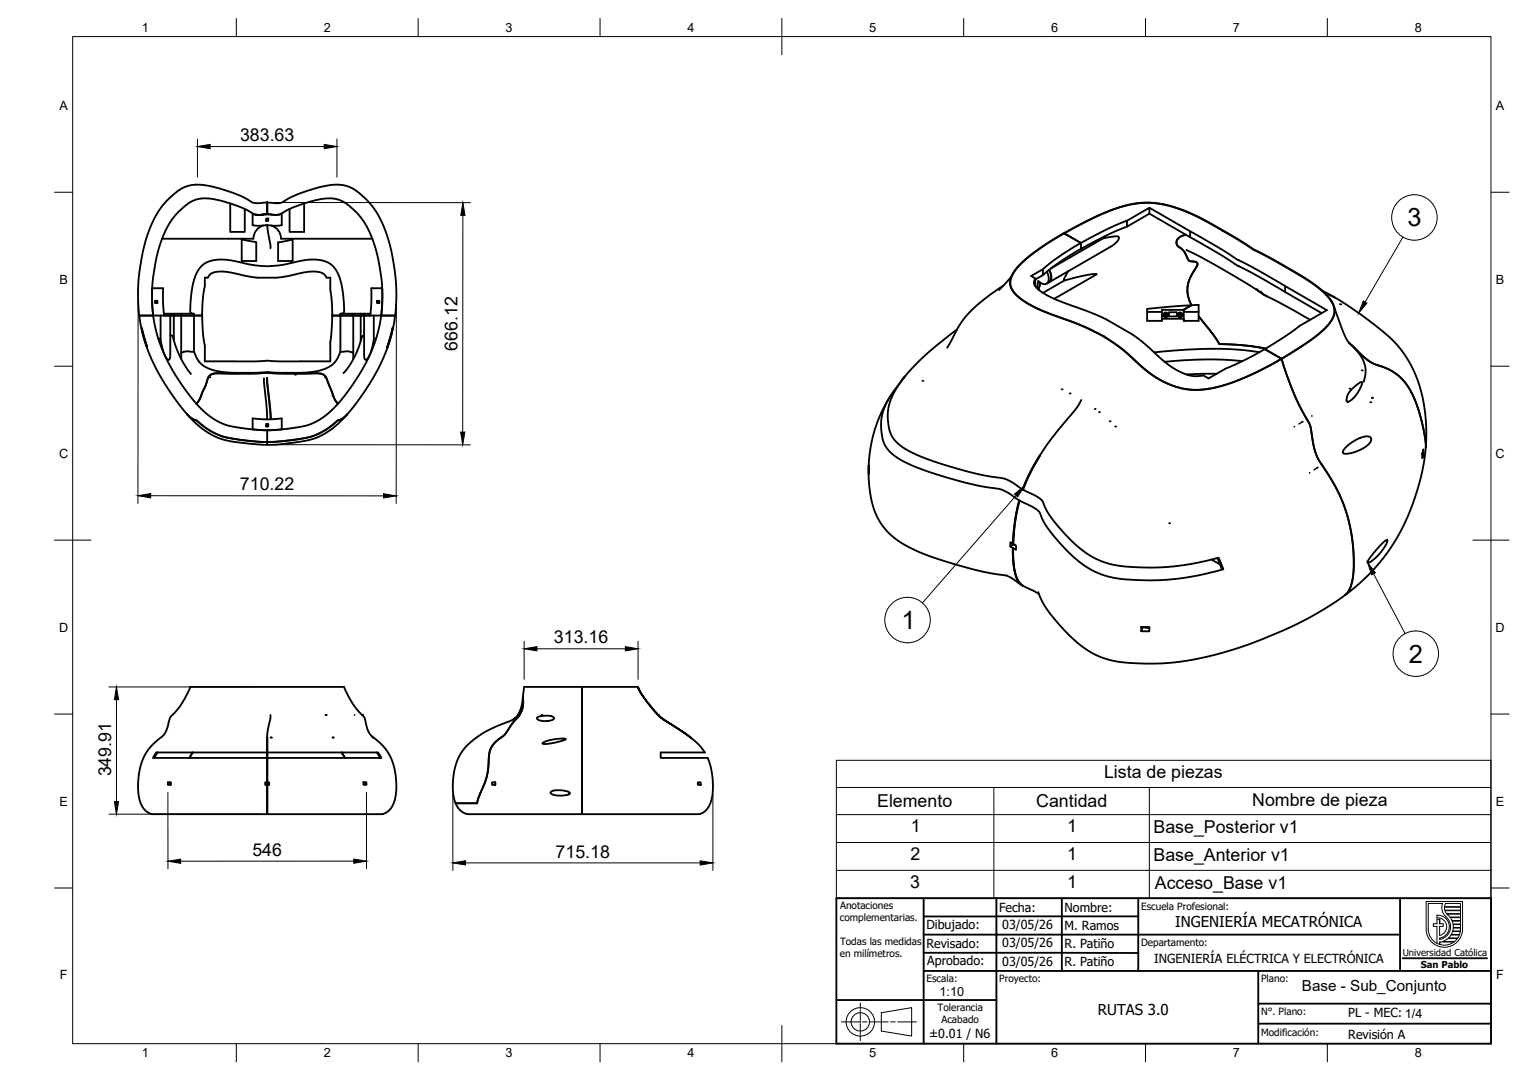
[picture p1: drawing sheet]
<svg xmlns="http://www.w3.org/2000/svg" width="420mm" height="297mm" viewBox="0 0 420 297" stroke-linecap="round" stroke-linejoin="round" font-family="sans-serif">
<!-- layer: Visible -->
<g fill="none" stroke="#000" stroke-width=".51">
<path d="M63.3 56v7.8h4v-6.3M69.5 58.7l1.4 .4 2.5-.2-2.6 .2zM73.4 55.7v3.2M73.4 58.9h.1M73.4 55.7l2.6 .2 1.3-.1 2.7-1.6 3.2-1.3 4.7-1.4 3.9-.7 2.2 .1 2.2 .6 1.7 .9 1.4 1.1 2.6 2.6 2 2.9 1.6 3.3 1.7 4.9 1.1 5.8 .6 4.9v5.4l-.3 3.5M73.4 55.7l-2.2 .2-1.6-.1-2.9-1.7-3-1.2-5.2-1.5-3.4-.6-2.2 .1-2 .5-1.9 1-1.9 1.6-2.4 2.5-1.9 2.9-1.6 3.3-1.3 4-1.1 4.9-.7 5.8-.1 4.5 .3 4.9M73.5 55.7v3.2zM73.5 58.9h.1M73.5 58.9l3.3 .1 2.4-1.4 2.7-1.1 4.4-1.3 3-.6h2.1l1.7 .3 1.3 .6 1.5 1 2.7 2.5 1.6 2.1 1.4 2.7 1.7 4.4 .9 4.2 .8 5.1 .1 4.8-.3 4.5h3.8M73.5 58.9l2.6 .2 1.4-.4v3.2l-1.5 .2-6.5-.2v-3.2l-.3-.2-1.5-.9-2.7-1.1-6.1-1.7-2.1-.2-2.4 .2-2.2 .9-1.8 1.4-2.1 1.9-1.8 2.5-1.7 3.5-1.1 3.2-1.1 4.8-.8 6.3h3.1l-.1 4 .3 3.5h-3l-.3-3.1v-4.4v3.8l.3 3.3a.43 .43 0 0 1-.2 .5 .43 .43 0 0 1-.5-.1h-3.1M83.6 56v7.8h-4v-6.3M316.1 57.1l11.2 6.5v1.6l-11.2-6.4"/>
<path d="M44.6 65.7h25.1M66.5 65.9l4 .7v5.2h-4zM72.4 62a3.8 3.8 0 0 0-2.7 3.7M73.2 60.1h.6v.7h-.6zM73.5 61.9l.9 6.4M74.6 62a3.8 3.8 0 0 1 2.7 3.7h25.1M76.5 66.7l4-.8v5.9h-4zM102.1 79.3h3v3.8l-.3 3.7h-3l.3-3.5zM275.9 78.5l-5.4 3.9-4.5 4.1-2.2 3-3.3 6.1M278.1 76.1l-3.4 3.6M284.7 76.9l2.1-1.2v-1.7l-3.3 1.9 1.2 .7-.2 1.9M286 77.8l-.4 1.9"/>
<path d="M286.8 74l4.3-3.4 6.1-3.8-4.6-2.6-7 4.4-4.5 3.6-2.2 2.5-.9 1.8-.2 1.1 .1 1 .7 1.4 2.2 2.3 3.4 2 4.4 1.9 8.6 3.2 6.4 3.1 5.2 3.6 5 4.6 2.8 2.2 3.2 2 2.5 1.1 2.8 .8 3.2 .4 3.2-.2 3.2-.5 2.9-.9 4.5-1.7 4.5-2.1 5.8-3.1-4.6-2.7-6.1 3.3-4.7 2.1-4.7 2.7-1.4-.8-2.3 .2-2.3-.5-2.6-1.1-2.7-1.8-6.3-5.6-2.9-2.2-7.6-4.5-4.6-2-8.6-3.1-3.9-2-1.4-.9-1.1-1.2-.3-1 .4-1M287.8 74.7l.5 1.2a1.48 1.48 0 0 1-1.4 2.2l-1.4-.8-.4 1.9M288.5 74.2l.5 1.2a2.03 2.03 0 0 1-.5 2.2M293.8 74.6l-1.1 2-.2 .5h.2M303.2 65.6l-14.2 8.2M303.9 64.9l-.7 .7 4-.6 .4 .1 .1 .5-.9 1.2-1.5 1.1-17.5 10.1M309.9 62.3l-5 2.1-7.7 4.1v-1.7v1.7l-6.1 3.7-4.3 3.5M309.9 60.7l-5 2.1-7.7 4-4.6-2.6 10.2-5.2 3.4-1.4 3.6-1.1 3.3-.6 2.6-.1 3 .3 3.8 .8 4 1.5 4.8 2.3 9.4 5.4 3.9 2.6 4.8 2.4 6.2 3.5 5.4 3.4 3.3 2.7 2 2.6 .6 2.2-.5 2.1-1.8 2.4-3.7 3.2-8.5 5.5-5.8 3.2-5.6 2.5-5 1.7-4.8 1-4.1 .1-3.5-.7-4.7-2-3.6-2.4-6.8-6.1-5-3.4-5.7-2.9-10.3-3.8-3.8-1.8-3.4-2.2-1.9-2-.7-2 .2-1.4 .4-1 1.9-2.5 3.8-3.3 5.1-3.5 6.4-3.7 6.4-3.2 5.6-2.2 3.1-.9 3.1-.4 2.9-.1 2.8 .4 3.1 .7 2.9 1 4 1.8 3.9 2 7.4 4.3 4.1 2.7 5.3 2.8 10.1 6 4.1 3.1 1.4 1.7 .9 1.4 .4 1.4-.1 1.6-.8 1.6-1.1 1.4-4.3 3.8-8.3 5.3 1.6 4.9 1.9 5 1.5 3.1 2.8 5.1 1.3 7.2 .7 1.7 1.2 2.1M309.9 60.7l6.2-3.6v1.7l-6.2 3.5zM326.2 68.8l7.6 3.9 12.6 7.5M327.3 63.6l7.6 4.4 5.2 3.3 5.7 3 7.6 4.4M327.3 65.2l7.9 4.6 4.9 3.1 4.5 2.4 8.8 5"/>
<path d="M345.6 79.5l.8 .7M363.7 80l3.4 1.8M38.3 86.8h3.8l1.3 5.9 1 2.8 1.7 4 2 3.5 2.9 4.3 3 3.7 2 2.1 3.1 2.4 3.5 1.5 4.7 .9 6.2 .4M38.3 86.8l.4 2.8 .9 3.7 2.4 6.3 2 3.8 2.3 3.7 2.7 3.9 2.5 2.9M38.9 90.1l1.5 5.4-1-3zM42.6 82.7h.7v.6h-.7zM44.2 86.8v6.5M45.1 86.3h8.2v.5h2.3l.2-5.2 .5-2.9v-2.3h.8l.5-.8 .8-.6 1.9-.3 2.5 .1 5.3 1.2 2.9 .4 5.9-.1 8.7-1.6 2.5 .2 1 .5 .7 1h1v3.3l.4 3.2 .2 3.9h2.2v-.5h8.3M45.1 86.8h2.7M46.8 86.3v11.5l-.3 1.1h-.5l-.6-1-.7-2-.5-2.6-.7-.2M46.8 92.3l.3-.1 .4 .4 1 3.2 1.1 2.5 1.5 2.7 1.4 1.8M47.8 86.3v.5h2"/>
<path d="M49.8 86.8h3.5M49.8 86.8h-2v6.8M49.8 86.3v12.4M53.1 86.3l-.5-.2-.3-.4 .1-2.6 .6-4.6 1.1-3.4 1.1-1.7 1.3-1.1 1.7-.6 2.2-.3 3.3 .2 6 1.3 3.6 .3 4.1-.3 5.4-1.2 2.4-.3 2.5 .1 2.3 .6 1.3 .9 .9 1 .9 1.7 .6 1.8 .6 3.4 .3 4.3v.7l-.8 .4M53.3 86.8h2.3l.2 5.2 .5 3v4.4h13.6l3.5-.2 3.7 .2h13.7v-5.4l.6-7.2h2.2v9.8l-.8 2-1.4 1.7-2 1.1-3 .8-3.9 .3-9-.2-9.1 .2-5.2-.6-2.2-.7-1.4-.9-1.1-1.1-.9-1.8-.3-.8zM53.4 96.7l-2.2-.1-1.4 .4M93.6 96.7l2.1-.1 1.4 .5M97.1 86.3v12.5M99.2 86.3v.5h2.6h-8.2h5.6v7M100.1 92.3l-.3 .1-.3 .4-1.1 3.3-1.5 3.1-1.3 2-1.2 1.4M100.1 86.3v11.5l.3 1.1h.4l.7-1 .8-2.2 .5-2.4 .6-.2M102.8 86.8v6.5"/>
<path d="M103.7 82.7h.6v.6h-.6zM108 90.1l-.5 2.5-1 2.9zM108.6 86.8h-3.8l-1.2 5.9-1 2.8-1.8 4-2 3.5-2.9 4.3-2.9 3.7-2.1 2.1-3.1 2.4-3.3 1.5-4.9 .9-5.5 .4a.49 .49 0 0 0-.6 .1 .49 .49 0 0 0 0 .6v1.9a.53 .53 0 0 0 .1 .7 .53 .53 0 0 0 .7 0l6.4-.6 4.8-.9 3.2-1.3 2.6-1.8a5.3 5.3 0 0 1 2.6-1.7l1.6-1.4M108.6 86.8l-1.2 6.1-1 3.2-1.5 3.5-2 3.8-2.3 3.7-2.7 3.9-2.4 2.9M263.2 90.6l-8.7 7-3.4 3.4-2.7 3.1M286.8 80.5l5.9-3.4 6.2-1.5 2.6-.2-11.6 6.8M315.4 85.8v-.8l12.2-1-2.2 1.2h-5.9v3.1h-4.1v-2.5h4.1M319.5 87.7h6M320 86.4a.61 .61 0 0 1 .6-.5 .61 .61 0 0 1 .6 .5M320 86.5v.3M320.4 86.7h.3v.2h-.3zM321.2 86.5v.3"/>
<path d="M321.4 85.9h2.2v1.1h-2.2zM323.8 86.5v.3M323.9 86.4a.61 .61 0 0 1 .6-.5 .61 .61 0 0 1 .6 .5M324.3 86.7h.3v.2h-.3zM325.1 86.5v.3M325.5 85.8l-.1-.6 .1 .3-.1-.3 2.2-1.2-.9-2.5-.2-2.6 .7-2.5 2.1-3.7-.3-.6-2.1-.4-1.4-2.6-1.5-1.3-.4-.7-.1-.7 .4-.7 .8-.7 1.4-.4-2 .8-.5 .7-.1 .9 .3 .6 1.9 1.8 1.2 2.3 1.9 .3 .5 .5-.2 .7-2.2 4-.4 2.9 .5 2.4 .6 1.5 2-.2v4.5h-4l-.1-.3M325.5 88l.1 .3zM329.6 87l5.2 6.9a1.16 1.16 0 0 0 1.7 .8l6.2 .3 5.3 .9-5.3-.9-6.2-.3a1.32 1.32 0 0 1-1.8-1.1zM329.6 85.8h-4.1v2.2M341.6 99.3l-4.8-.4h-5.3l-11.3 .6M346.3 96.9l-6.4-.8-7.5-.2-7.8 .4-7.2 .6M346.4 80.2l1.2 .9"/>
<path d="M346.6 80.2l.7 .7M346.8 80.3l.8 .8M347.6 81.1l6.3 3.2 6.4 3.7M353.4 80.3v-1.6l11.4 6.6-7.5 4.4-4.4 3.1-5.1 3.2 4.6 2.7 1.6 4.9 1.9 5 1.5 3.1 2.8 5.1 1.3 7.2 .7 1.7 1.2 2.1M353.4 80.3l10 5.8M364.4 80.7l2 .8 2.6 1.5 5.1 3.5 4.3 3.2 4.7 4 3.3 4.1 1.5 2.4 1.4 3.1 1.2 3.2 .7 2.9 .9 6.9-.1 6.7M366.9 84.5l2.7 7.5 1.5 2.5M368.5 83.7h.1M371 94.3l5.5 5.1 1.3 .7 2.8 .9 2.1 1 2.4 1.8 1.7 1.9 1.7 3.1 1.6 4 1.1 4.1 .8 4.8-.8-4.8-1.1-4.1-1.6-4-1.7-3.1-1.7-1.9-2.4-1.8-2.1-1-2.8-.9-1.3-.7zM371.5 94.8l2.5 2.8 1.1 2.3 .4 2.6-.5 2.5M51.5 113.9l1.8 1.5a3.6 3.6 0 0 1 2.2 1.4l2.7 1.9 3 1.3 6.4 1.2 5.9 .4v.7M51.5 113.9l2.1 2.3 2.3 1.9 1.9 1.3 2.5 1.1 4 1 8.8 .9 2.7-.1 4.9-.5 3.8-.7 2-.5 2.1-.9 2.4-1.6 2.4-1.9 2.1-2.3"/>
<path d="M51.5 113.9l1.8 1.5a3.6 3.6 0 0 1 2.2 1.4l2.7 1.9 3.2 1.4 5.5 1 5.9 .5 6.8-.5 5.9-1 3.2-1.3 2.6-1.8a5.3 5.3 0 0 1 2.6-1.7l1.6-1.4M57.7 103.3l-.5 .6-.7 2.3-1.6 3.6-.9 1.2 .9-1.2 1.6-3.6 .7-2.3 .7-.8 1.7-.4h8.9h-8.9l-1.2 .2zM68.5 102.7l5.1-.2 4.2 .2h9.3l1.4 .1 .6 .4 .5 .5 2.2 5.6 1.1 1.7-1.1-1.7-2.2-5.6-.5-.5-.6-.4-1.4-.1h-9.3l-4.2-.2zM69.5 115.1l3.4 .2 4.6-.2v3l-3 .2-5-.2zM72.6 104l.9 11.3M73.2 116.6h.6v.7h-.6zM73.4 103.9l1 11.4M73.5 103.9l1 11.4M73.5 116.6v.7zM245 108.7l-2.5 4.4-1.6 3.9-1.2 4.2-.7 5.3-.1 5.2 .5 5 1.1 4 1.7 3.2 1.8 2.3 2.5 2.2 2.4 1.6 4 1.9 5 1.8 8.7 2.6 4.8 1.2 5.4 .8 1.4 .7 2.8 2M247.4 105.4l-2.4 3.2-1.2 2.1-.9 2.3-.5 2.1-.1 2.8 .5 3.1 .7 1.7 1.4 1.8 3.5 2.4 4.9 2.1 6.4 2.1 5.5 1.6 4.8 1.1 5.1 .8 2.2 1 3 2.1M247.6 105.1l1.2-1.5-1.9 2.6-1.6 2.8-.8 2.4-.4 2.3 .2 3.1 .5 2.2 .8 1.5 1.4 1.5 1.4 1.2 2.1 1.2 4.7 2 11.3 3.4 4.1 1 5.6 .8 2 1 3 2"/>
<path d="M297.3 110l-1.8 2.9-5 6-3.4 4.6-3.5 5.8-2.4 5.4M334.5 102.8l-8.3 .2M355.9 117.3h.1M357.2 116.6h.1M357.5 116.4h.1M357.9 116.1h.1M358.2 116h.1M360.7 114.4h.1M371.6 107.1l2.1-1.7 .8-.3-.4 1.5-1.1 1.9-1.3 1.4-1.2 .6-.3-.5 .4-1.4zM238.8 129.1l.1-1.2v2.5v-1.3M280.2 137.6l-1.1 5.6-.6 6.4M280.4 137.7l-1.2 5.2-.6 6.7"/>
<path d="M281.2 134.6l.1 .1M285.9 125.2l-2.6 4.6-2.1 4.8M286 125.3l-2.9 5.1-1.8 4.3 3.5 1.7 1.6 1.1 1.7 3.4 3 4 4.2 4.5 4.1 3.2 3.2 1.7 3.2 1 3.8 .5 5.3 .3 4.8-.1 5.1-.5 5.2-.9 5.1-1.2 1.3 3.2-8.8 2-8 .9-5 .1-5.2-.3-3.4-.4-2.5-.7-4.3-2-3.5-2.6-3.1-2.9-3.7-4.3-1.7-2.4-1.3-2.9-.4-.6-1.6-1.1-3.5-1.7-1.3 5.9-.5 6M360.1 130.1h.1M361.4 129.2h.1M361.7 129h.1M362.1 128.7h.1M362.3 128.6h.1M363.4 127.8l3.5 5.4 2.3 4.8 1.3 4 1.2 5.2 .6 6.5-.2 4.6-.7 3.1-.6 1.3-1 1M369.8 123.2l1.8-1.4 2.8-1.5 1.7-.3 .6 .2 .3 .4-.1 .9-.7 .8-1 .8-2.1 1-2.2 .6-1.2 .1-.4-.2-.1-.4zM391.1 124.7h.3M391.4 123.6v1.1l-.3 1.3v-1.1z"/>
<path d="M392 121.7v1.3M392 123l-.6 5.3-1.4 5.6-2.5 7.3-2.8 5.8-2.5 4.1-3.7 4.6-4.2 4.3-4.5 3.7M278.5 150.7l.1 4.2 .5 2.9 .8 1.9 1.2 1.3M278.5 150.8l.2 4.4 .4 2.4 .9 2.3 1.3 1.2M278.6 150.8l.1 3.6 .4 3 1 2.5 1.2 1.2M278.8 149.7l-1 .6v-1.2l.9 .6a.85 .85 0 0 1 .7 1.2v.3l-1.6-.9M333.1 153.9l2.4 1.3M334.7 153.5l1.2 2.8 .5 .3M379.8 149.7l1.1-1 .6-.1-.5 1.4-1.5 2.1-2.2 2.1-1.2 .6v-.4l.6-1.1zM281.1 161h.1M281.3 161.1l4.4 2.3M285.5 162.9l1.6 3.5 3.3 4.4 4.2 4.5 4.6 3.7 3.4 1.7 3.1 1 4.6 .6 5.1 .2 6.5-.2 6.6-1 7.6-1.8 6.8-2.1 6.5-2.5 7.9-3.6 6.7-3.7 5.8-3.9"/>
<path d="M313.8 172.4l2.2 .1v1.1h-2.2zM314.2 172.4l1.8 .3M314.2 172.5l-.4 1.1M74.4 196.6l-.9 6.2M97.5 196.6h.1M141.8 197.4l-.9 .6-5 2.1-3 1.5-3.4 2.4-2.3 2.4-1.6 3.1-.9 3.6-.1 4.7 .7 3.1M143.8 191.5v2.8l-1 2.4-1.6 1.9-2.3 3.3-2.9 2.5-1.1 1.5-.4 1.6-.2 3.8-.4 2.3-2.6 6.7a.51 .51 0 0 1-.1 .7 .51 .51 0 0 1-.7-.1h-5.2M143.8 191.5l-.7 3.8-1.4 2.2M143.8 191.5l.3-2.6h15.9v35h-31.5l-1.9-1-1.3-2M147.7 197.4l1-.4 1.9-.2 1.3 .2 .5 .6-1 .5-1.9 .2-1.6-.4zM175.5 188.9h-15.5v35h32.3l1.4-.7 1.4-1.8 .8-2.7 .1-3.9-.5-3.5-.9-2.8h-12.9v-1.5h12.1l-.1-.2-1.3-1.7-2.5-2.3-7.5-4.9-1.2-1-4-4.8-1.1-1.6-.6-1.6 .6 1.6 1.1 1.6 4.1 4.9 8.6 5.8M43.3 207l-.9 1.5"/>
<path d="M46.2 215.2h.8v.7a.55 .55 0 0 1-.7-.1 .55 .55 0 0 1-.1-.6zM46.7 215.2v.7M46.7 215.2v.6M53 207l-.9 1.5M73.4 202.8v21.1M73.5 215.9v8M73.5 202.8v4.2M73.5 207v1.5M73.5 215.2v.7M73.5 215.9h-.6v-.4a.35 .35 0 0 1 .2-.4 .35 .35 0 0 1 .4 .1 .33 .33 0 0 1 .4 0 .33 .33 0 0 1 .1 .3v.4h-.5v8M73.5 202.8v3.5a.46 .46 0 0 0 .1 .6 .46 .46 0 0 0 .5 .1h28.7a1.44 1.44 0 0 1 1.9 1.1l.2 .4h-31.4v6.7M73.5 208.5v6.7"/>
<path d="M73.5 207h-30.5l-.9 1.5h31.4M94 207l.8 1.5M99.9 215.1h.9v.7h-.9zM100.3 215.3v.4M100.4 215.1v.7M103.6 207l.9 1.5M136.2 215.2v.7h-.9v-.7h.9v.7M136.2 215.2h.1M136.2 215.8h.1M149.3 204.3l1.2-.6 2.1-.4 1.6-.2 1.4 .2-1.4 .6-2.8 .6-1.9 .1-.3-.1zM151.5 217.8l1-.4 1.7-.1 1.9 .4 .6 .5-1 .5-2.3 .1-1.5-.3-.5-.3zM191.9 215.2a.54 .54 0 0 1 .7 0 .54 .54 0 0 1 .1 .7h-.8z"/>
<path d="M73.4 223.9h-31.6l-1.5-.7-1.2-1.3-.7-1.8-.4-3.3 .2-3.8 .9-3.6 1-2.3 1-1.4 1.2-1.2 2.4-2 .7-.9 .7-1.5 .7-2.8 2.9-3.3 1.7-2.9 .9-2.2h42.3l1 2.2 1.7 2.9 2.9 3.3 .8 3.2 .5 1.1 3.9 3.7 1.3 1.7 .8 1.5 .7 2 .6 2.5 .2 2.9-.2 2.9-.3 1.3-.7 1.8-.8 .9-1.2 .9-.7 .2h-31.6M73.4 223.9h.1"/>
<circle cx="320.5" cy="86.8" r=".56"/>
<circle cx="324.4" cy="86.8" r=".56"/>
</g>
<g fill="#000">
<circle cx="297.2" cy="68.5" r=".25"/>
<circle cx="347.9" cy="81.3" r=".25"/>
<circle cx="348" cy="81.4" r=".25"/>
<circle cx="368.5" cy="83.7" r=".25"/>
<circle cx="57.6" cy="103.8" r=".25"/>
<circle cx="73.5" cy="118.3" r=".25"/>
<circle cx="81.1" cy="103" r=".25"/>
<circle cx="89.4" cy="103.8" r=".25"/>
<circle cx="91.4" cy="108.9" r=".25"/>
<circle cx="253.6" cy="104.7" r=".25"/>
<circle cx="291.9" cy="107.1" r=".25"/>
<circle cx="294.1" cy="108.2" r=".25"/>
<circle cx="301" cy="112.5" r=".25"/>
<circle cx="302.2" cy="113.4" r=".25"/>
<circle cx="305.1" cy="115.9" r=".25"/>
<circle cx="306.6" cy="117.3" r=".25"/>
<circle cx="371.1" cy="106.9" r=".25"/>
<circle cx="374.5" cy="101.9" r=".25"/>
<circle cx="376.8" cy="110.6" r=".25"/>
<circle cx="377.3" cy="109.4" r=".25"/>
<circle cx="286.5" cy="125.5" r=".25"/>
<circle cx="292.6" cy="131.6" r=".25"/>
<circle cx="364.2" cy="127.2" r=".25"/>
<circle cx="321.5" cy="143.9" r=".25"/>
<circle cx="89.5" cy="196.6" r=".25"/>
<circle cx="99.5" cy="196.6" r=".25"/>
<circle cx="99.6" cy="196.6" r=".25"/>
<circle cx="148.9" cy="196.6" r=".25"/>
<circle cx="181" cy="196.6" r=".25"/>
<circle cx="74.4" cy="202.8" r=".25"/>
<circle cx="74.5" cy="202.8" r=".25"/>
<circle cx="91.5" cy="202.8" r=".25"/>
<circle cx="102.4" cy="202.8" r=".25"/>
</g>
<!-- layer: BORDER -->
<g fill="none" stroke="#000" stroke-width=".27">
<path d="M20 10.1h390v276.9h-390zM65 5.1v5M115 5.1v5M165 5.1v5M215 5.1v10M265 5.1v5M315 5.1v5M365 5.1v5M15 52.9h5M410 52.9h5M15 100.7h5M410 100.7h5"/>
<path d="M15 148.6h10M405 148.6h10M15 196.4h5M410 196.4h5M15 244.2h5M410 244.2h5M65 287v5M115 287v5M165 287v5M215 282.1v9.9M265 287v5M315 287v5"/>
<path d="M365 287v5"/>
</g>
<!-- layer: Title (ISO) -->
<g fill="none" stroke="#000" stroke-width=".51">
<path d="M230 247h180v40h-180zM254 252.1v14.9h20v-9.9h-20M254 252.1h20M254 247v5.1M274 252h39M274 252.1v5h111M274 247v5.1M292 247v20M313 247v20M385 247v20M230 275h44M254 262.1h59"/>
<path d="M254 267v20M346 267h-72v20M385.7 263.6h23.2M410 276h-64v5.5M410 267h-64v9M409.9 281.5h-63.9v5.5"/>
</g>
<circle cx="274" cy="257.1" r=".25" fill="#000"/>
<g fill="none" stroke="#000" stroke-width=".27">
<path d="M236.6 275.9v1.6M236.6 277.7v.5M236.6 278.5v2.1M242.3 278.5l8.4-1.4v7.9l-8.4-1.4zM231.4 281.1h5.1M236.6 280.8v.5M236.6 281.6v2M236.6 283.9v.5M236.6 284.6v1.6M237.2 281.1h1.2M239.1 281.1h5.1M244.9 281.1h1.3"/>
<path d="M246.8 281.1h5.2"/>
<circle cx="236.6" cy="281" r="3.9"/>
<circle cx="236.6" cy="281" r="2.53"/>
</g>
<!-- layer: TITLEBLOCK -->
<g fill="none" stroke="#000" stroke-width=".27">
<path d="M392.2 247.9h10v7.6a5 5 0 0 1-5 5 5 5 0 0 1-5-5zM395.1 252.5v-.8a3.2 3.2 0 0 1 3.4 2.8 3.2 3.2 0 0 1-2.6 3.5M395.1 252.5a2.44 2.44 0 0 1 2.7 2 2.44 2.44 0 0 1-1.9 2.8M395.9 257.3v-2.5h1v-.8h-1v-1.2h-.8v1.2h-1v.8h1v4.7M395.9 259.1v.7M396.7 258.9l1.4-.8h2.7l-.8 .8zM397.2 249.5h4.4v.8h-4.3zM397.2 249.4l.3-.9h4.1v.9h-4.4M397.3 250.5l.5 .8h3.8v-.8h-4.3M397.6 252.2a3.5 3.5 0 0 1 1.2 3.7 3.5 3.5 0 0 1-2.9 2.5v-.4M397.6 252.2l-1-1.4-.1-1.2 .2-1.1h-4v7a4.4 4.4 0 0 0 2.5 4 4.4 4.4 0 0 0 4.6-.4h-3.9M397.9 251.4h3.7v.8h-2.9l-.6-.6"/>
<path d="M398.8 252.4h2.8v.8h-2.3zM399 257.2h2.3l-.4 .8h-2.6zM399.3 253.3l2.3 .1v.8l-2-.1zM399.4 256.2h2.1l-.2 .8h-2.2zM399.6 254.3h2v.8h-2zM401.6 256.1v-.8h-2l-.1 .8h2.1"/>
</g>
<path d="M395.9 252.8v1.2M395.9 258v.4M395.9 259.1v.7M397.9 251.4l.2 .2" fill="none" stroke="#000" stroke-width=".36"/>
<!-- layer: Parts Lists -->
<path d="M230 209.1h180v37.9h-180zM230 216.6h180M273.3 216.6v30.4M316 216.6v30.4M230 224.1h180M230 231.7h180M230 239.4h180" fill="none" stroke="#000" stroke-width=".27"/>
<!-- layer: Balloons -->
<g fill="none" stroke="#000" stroke-width=".27">
<circle cx="388.9" cy="59.8" r="6.3"/>
<circle cx="249.5" cy="170.5" r="6.3"/>
<circle cx="389.3" cy="179.8" r="6.3"/>
</g>
<!-- layer: 0 -->
<path d="M374.9 82.8l1 .6-2.3 2.7zM279 135.9l2.7-2.3-1.9 3.1zM376 154.7l2.2 2.8-1 .6z" fill="#000" stroke="#000" stroke-width=".27"/>
<path d="M385.8 65.2l-10.4 17.9M279.4 136.3l-25.8 29.5M377.7 157.8l8.7 16.5" fill="none" stroke="#000" stroke-width=".27"/>
<!-- layer: FD_Dimensions -->
<g fill="none" stroke="#000" stroke-width=".27">
<path d="M54.3 38.2v10.5M92.6 38.2v10.5M57.8 40.3h31.4M75.6 55.7h53.8M127.3 59.2l-.1 59.6M38 82.9l-.1 55.5M109 83l-.1 55.5M41.4 136.3l64.1 .1M75.6 122.3l53.7 .1M144.1 176.3v10.5M147.6 178.4h24.4M175.5 176.3v10.5"/>
<path d="M29.9 188.9h37.7M32 192.4v28M46.2 218v21M100.8 217.9v21M124.5 218.4v21M196 218.4v21M29.9 223.9h41.5M97.3 236.8l-47.6 .1M128 237.3h64.5"/>
</g>
<g fill="#000" stroke="#000" stroke-width=".27">
<path d="M54.3 40.3l3.5-.6v1.2zM89.2 39.7l3.4 .6-3.4 .6zM127.3 55.7l.6 3.5h-1.2zM126.7 118.8h1.1l-.6 3.6zM37.9 136.3l3.5-.6v1.2zM105.5 135.8l3.5 .6-3.5 .6zM144.1 178.4l3.5-.6v1.2zM172 177.8l3.5 .6-3.5 .6zM32 188.9l.6 3.5h-1.1zM31.5 220.4h1.1l-.6 3.5zM46.2 236.9l3.5-.6v1.2zM97.3 236.3l3.5 .5-3.5 .6z"/>
<path d="M124.5 237.3l3.5-.6v1.2zM192.5 236.8l3.5 .5-3.5 .6z"/>
</g>
<g font-size="7">
<text x="387" y="62.3">3</text>
<text x="247.9" y="173">1</text>
<text x="387.4" y="182.3">2</text>
</g>
<g font-size="4.9">
<text x="66" y="38.8">383.63</text>
<text x="125.8" y="96.5" transform="rotate(-90 125.8 96.5)">666.12</text>
<text x="66" y="134.9">710.22</text>
<text x="152.3" y="177">313.16</text>
<text x="30.6" y="213.6" transform="rotate(-90 30.6 213.6)">349.91</text>
<text x="303.6" y="214.1">Lista de piezas</text>
<text x="344.3" y="221.6">Nombre de pieza</text>
<text x="241.2" y="222">Elemento</text>
<text x="284.9" y="222.1">Cantidad</text>
<text x="250.5" y="229">1</text>
<text x="293.5" y="229">1</text>
<text x="317.2" y="229.1">Base_Posterior v1</text>
<text x="69.4" y="235.4">546</text>
<text x="152.8" y="235.9">715.18</text>
<text x="250.3" y="236.6">2</text>
<text x="293.5" y="236.6">1</text>
<text x="317.2" y="236.7">Base_Anterior v1</text>
<text x="250.3" y="244.3">3</text>
<text x="293.5" y="244.3">1</text>
<text x="317.5" y="244.4">Acceso_Base v1</text>
</g>
<text font-size="4.2" x="358" y="272.6">Base - Sub_Conjunto</text>
<g font-size="4.1">
<text x="323.2" y="255.1">INGENIERÍA MECATRÓNICA</text>
<text x="301.9" y="279.1">RUTAS 3.0</text>
</g>
<g font-size="3.5">
<text x="39" y="8.8">1</text>
<text x="89" y="8.8">2</text>
<text x="139" y="8.8">3</text>
<text x="189" y="8.8">4</text>
<text x="239" y="8.8">5</text>
<text x="289" y="8.8">6</text>
<text x="339" y="8.8">7</text>
<text x="389" y="8.8">8</text>
<text x="16.3" y="30.2">A</text>
<text x="411.3" y="30.2">A</text>
<text x="16.3" y="78">B</text>
<text x="411.3" y="78">B</text>
<text x="16.2" y="125.9">C</text>
<text x="411.2" y="125.9">C</text>
<text x="16.2" y="173.7">D</text>
<text x="411.2" y="173.7">D</text>
<text x="16.3" y="221.6">E</text>
<text x="411.3" y="221.6">E</text>
<text x="16.4" y="269.4">F</text>
<text x="411.4" y="269.4">F</text>
<text x="258.3" y="273.9">1:10</text>
<text x="39" y="290.8">1</text>
<text x="89" y="290.8">2</text>
<text x="139" y="290.8">3</text>
<text x="189" y="290.8">4</text>
<text x="239" y="290.8">5</text>
<text x="289" y="290.8">6</text>
<text x="339" y="290.8">7</text>
<text x="389" y="290.8">8</text>
</g>
<g font-size="3.4">
<text x="274.7" y="250.8">Fecha:</text>
<text x="292.7" y="250.8">Nombre:</text>
<text x="254.7" y="255.5">Dibujado:</text>
<text x="275.6" y="255.6">03/05/26</text>
<text x="292.7" y="255.9">M. Ramos</text>
<text x="254.7" y="260.8">Revisado:</text>
<text x="275.6" y="260.6">03/05/26</text>
<text x="292.7" y="260.8">R. Patiño</text>
<text x="255" y="265.5">Aprobado:</text>
<text x="275.6" y="265.6">03/05/26</text>
<text x="292.7" y="265.8">R. Patiño</text>
<text x="317.4" y="264.7">INGENIERÍA ELÉCTRICA Y ELECTRÓNICA</text>
<text x="370.7" y="279.8">PL - MEC: 1/4</text>
<text x="255.5" y="285.5">±0.01 / N6</text>
<text x="370.7" y="285.7">Revisión A</text>
</g>
<g font-size="2.8">
<text x="231" y="250.1">Anotaciones</text>
<text x="313.8" y="250.2">Escuela Profesional:</text>
<text x="230.9" y="253.4">complementarias.</text>
<text x="230.9" y="263.2">en milímetros.</text>
<text x="231" y="259.9">Todas las medidas</text>
<text x="313.8" y="260.1">Departamento:</text>
<text x="254.8" y="270.1">Escala:</text>
<text x="274.8" y="270.1">Proyecto:</text>
<text x="346.8" y="270.1">Plano:</text>
<text x="257.8" y="278.1">Tolerancia</text>
<text x="258.8" y="281.4">Acabado</text>
<text x="346.8" y="279.1">N°. Plano:</text>
<text x="346.8" y="284.8">Modificación:</text>
</g>
<g font-size="2.6">
<text x="385.7" y="263">Universidad Católica</text>
<text x="390.7" y="266.2">San Pablo</text>
</g>
</svg>
